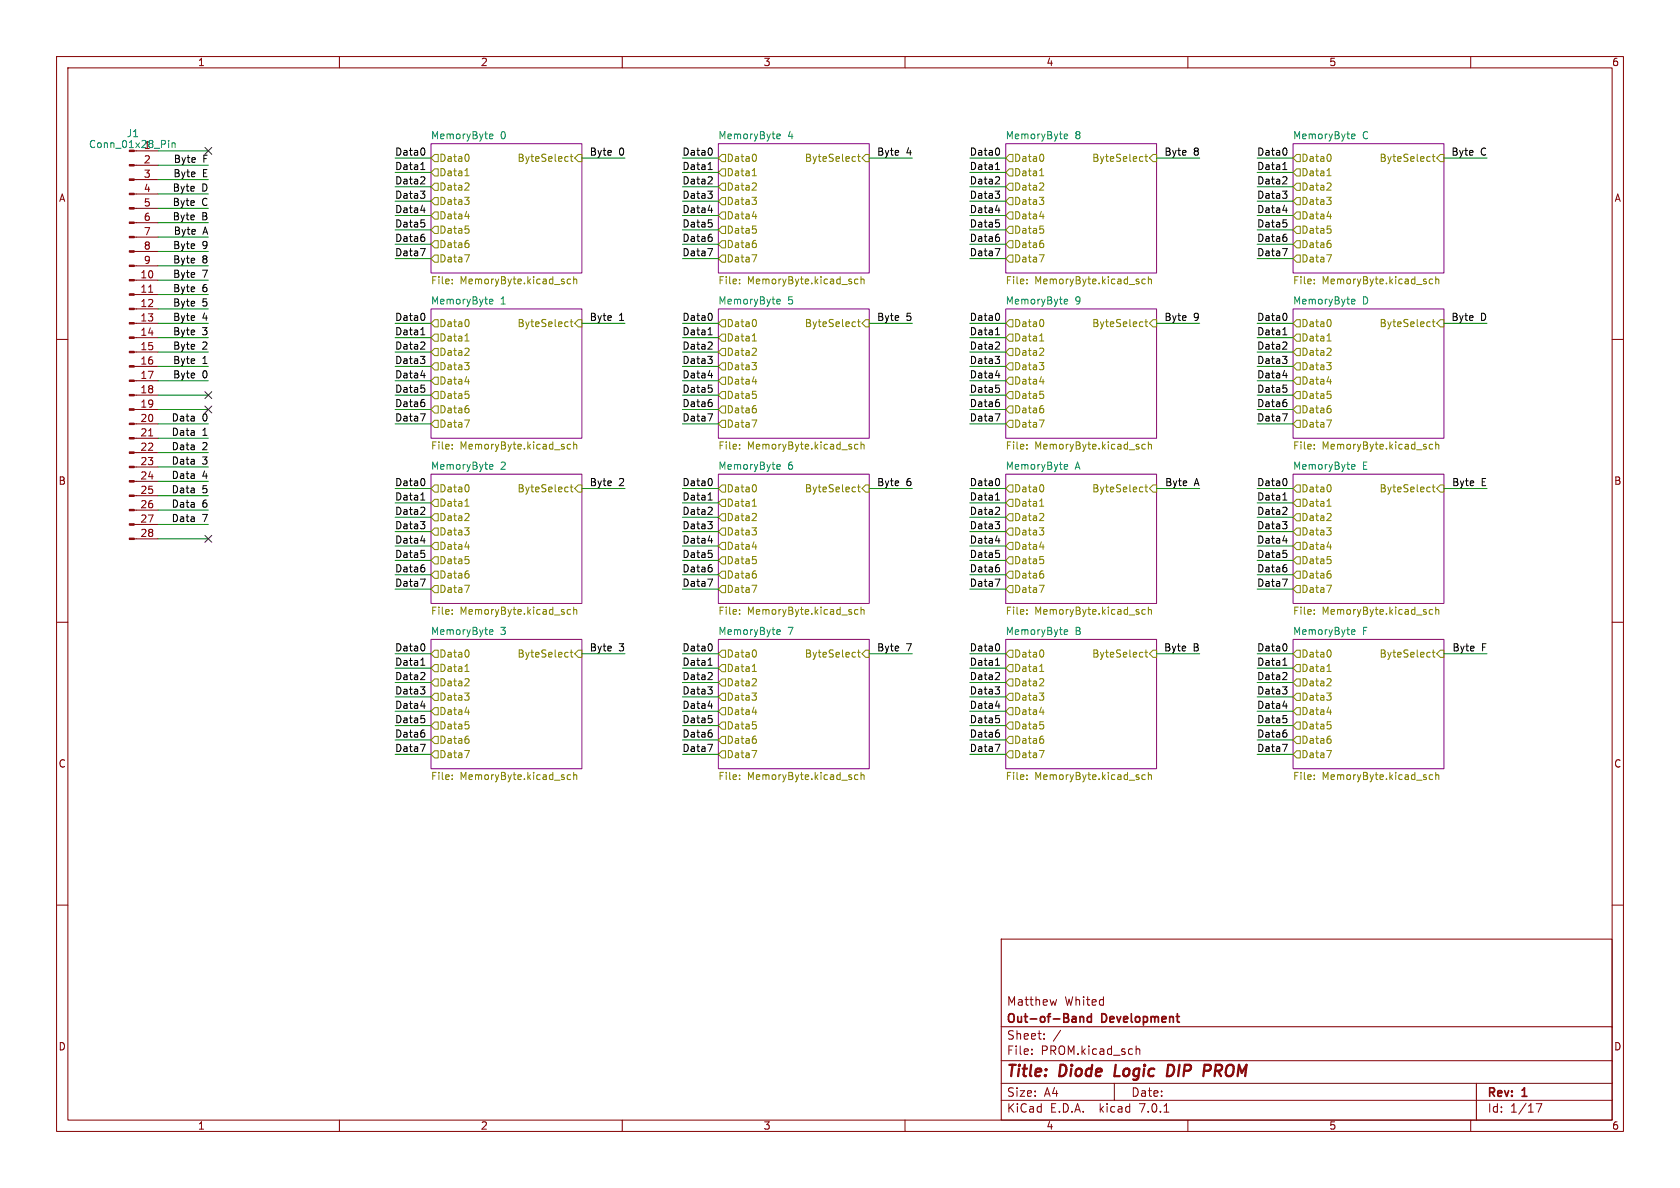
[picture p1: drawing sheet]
<svg xmlns="http://www.w3.org/2000/svg" width="297mm" height="210mm" viewBox="0 0 297 210" stroke-linecap="round" stroke-linejoin="round" font-family="sans-serif">
<g fill="none" stroke="#840000" stroke-width=".18">
<path d="M10 10h277v190h-277zM12 12h273v186h-273zM60 10v2M110 10v2M160 10v2M210 10v2M260 10v2M23.7 39.4h4.2M23.7 36.8h4.2M23.7 34.3h4.2M23.7 31.8h4.2M23.7 29.2h4.2"/>
<path d="M24.1 26.7h3.8M10 60h2M23.7 59.7h4.2M23.7 57.2h4.2M23.7 54.6h4.2M23.7 52.1h4.2M23.7 49.5h4.2M23.7 47h4.2M23.7 44.5h4.2M23.7 41.9h4.2M26.3 51.7h.7M285 60h2"/>
<path d="M23.7 77.5h4.2M23.7 74.9h4.2M23.7 72.4h4.2M23.7 69.9h4.2M23.7 67.3h4.2M23.7 64.8h4.2M23.7 62.2h4.2M26.3 77.1h.7M23.7 95.3h4.2M23.7 92.7h4.2M23.7 90.2h4.2M23.7 87.6h4.2"/>
<path d="M23.7 85.1h4.2M23.7 82.6h4.2M23.7 80h4.2M10 110h2M285 110h2M10 160h2M285 160h2M177 166h108v32h-108zM186.8 176.7l-.3 1M60 198v2M110 198v2M160 198v2"/>
<path d="M177 194.5h108M177 191.5h108M177 187.5h108M177 181.5h108M182.4 186.3v.1M182.4 185.5v.1M184.6 183.6v.1M184.6 182.8v.1M197 191.5v3M200.9 184.9v1.5M200.9 185.5l.2-.1 .3 .1 .1 .9M205.8 196.6h.8"/>
<path d="M210 198v2M260 198v2M261 191.5v6.5M271.6 195.1h1l-.7 1.5"/>
</g>
<path d="M207 188.2h-.5l-.2 2 .8-.1M213 188.2l.9 .1M213.9 189.1l-.3 .2h-.8" fill="none" stroke="#840000" stroke-width=".4"/>
<path d="M190.9 179.7v1M190.9 179.8l.2-.1 .4 .1 .1 .9M192.9 179.8l-.4-.1-.3 .3v.4l.2 .2h.5M192.9 179.2v1.5" fill="none" stroke="#840000" stroke-width=".3"/>
<g fill="#fff" stroke="#fff" stroke-width=".18">
<path d="M127 83.8h26.7v22.9h-26.7z"/>
<path d="M177.8 113h26.7v22.9h-26.7z"/>
<path d="M177.8 83.8h26.7v22.9h-26.7z"/>
<path d="M76.2 25.4h26.7v22.9h-26.7z"/>
<path d="M76.2 54.6h26.7v22.9h-26.7z"/>
<path d="M228.6 113h26.7v22.9h-26.7z"/>
<path d="M228.6 83.8h26.7v22.9h-26.7z"/>
<path d="M127 54.6h26.7v22.9h-26.7z"/>
<path d="M228.6 25.4h26.7v22.9h-26.7z"/>
<path d="M76.2 83.8h26.7v22.9h-26.7z"/>
<path d="M228.6 54.6h26.7v22.9h-26.7z"/>
<path d="M76.2 113h26.7v22.9h-26.7z"/>
<path d="M177.8 25.4h26.7v22.9h-26.7z"/>
<path d="M177.8 54.6h26.7v22.9h-26.7z"/>
<path d="M127 25.4h26.7v22.9h-26.7z"/>
<path d="M127 113h26.7v22.9h-26.7z"/>
</g>
<g fill="none" stroke="#840084" stroke-width=".18">
<path d="M76.2 25.4h26.7v22.9h-26.7zM127 25.4h26.7v22.9h-26.7zM177.8 25.4h26.7v22.9h-26.7zM228.6 25.4h26.7v22.9h-26.7zM76.2 54.6h26.7v22.9h-26.7zM127 54.6h26.7v22.9h-26.7zM177.8 54.6h26.7v22.9h-26.7zM228.6 54.6h26.7v22.9h-26.7zM76.2 83.8h26.7v22.9h-26.7zM127 83.8h26.7v22.9h-26.7zM177.8 83.8h26.7v22.9h-26.7zM228.6 83.8h26.7v22.9h-26.7z"/>
<path d="M76.2 113h26.7v22.9h-26.7zM127 113h26.7v22.9h-26.7zM177.8 113h26.7v22.9h-26.7zM228.6 113h26.7v22.9h-26.7z"/>
</g>
<g fill="none" stroke="#848400" stroke-width=".18">
<path d="M76.8 29.8h.7v1.3h-.7l-.6-.6zM76.8 27.3h.7v1.3h-.7l-.6-.7zM76.8 32.4h.7v1.3h-.7l-.6-.7zM76.8 37.5h.7v1.2h-.7l-.6-.6zM76.8 34.9h.7v1.3h-.7l-.6-.6zM82.1 33.6h.8M82.2 31.1h.7M82.2 38.3h.8M82.9 32.5v.4M100.3 27.7h.1M100.4 28.5h-.1M100.8 27.7h.5"/>
<path d="M101 27.3v1l.3 .2M102.2 27.3h.7v1.3h-.7l-.6-.7zM127.6 29.8h.7v1.3h-.7l-.6-.6zM127.6 27.3h.7v1.3h-.7l-.6-.7zM127.6 32.4h.7v1.3h-.7l-.6-.7zM127.6 37.5h.7v1.2h-.7l-.6-.6zM127.6 34.9h.7v1.3h-.7l-.6-.6zM132.9 33.6h.8M133 31.1h.7M133 38.3h.8M133.7 32.5v.4M151.1 27.7h.1"/>
<path d="M151.2 28.5h-.1M151.6 27.7h.5M151.8 27.3v1l.3 .2M153 27.3h.7v1.3h-.7l-.6-.7zM177.8 30.5l.6-.7h.7v1.3h-.7zM177.8 27.9l.6-.6h.7v1.3h-.7zM177.8 33l.6-.6h.7v1.3h-.7zM177.8 38.1l.6-.6h.7v1.2h-.7zM177.8 35.6l.6-.7h.7v1.3h-.7zM183.7 33.6h.8M183.8 31.1h.7M183.8 38.3h.8"/>
<path d="M184.5 32.5v.4M201.9 27.7h.1M202 28.5h-.1M202.4 27.7h.5M202.6 27.3v1l.3 .2M203.8 27.3h.7v1.3h-.7l-.6-.7zM229.2 29.8h.7v1.3h-.7l-.6-.6zM229.2 27.3h.7v1.3h-.7l-.6-.7zM229.2 32.4h.7v1.3h-.7l-.6-.7zM229.2 37.5h.7v1.2h-.7l-.6-.6zM229.2 34.9h.7v1.3h-.7l-.6-.6zM234.5 33.6h.8"/>
<path d="M234.6 31.1h.7M234.6 38.3h.8M235.3 32.5v.4M252.7 27.7h.1M252.8 28.5h-.1M253.2 27.7h.5M253.4 27.3v1l.3 .2M254.6 27.3h.7v1.3h-.7l-.6-.7zM76.8 42.5h.7v1.3h-.7l-.6-.6zM76.8 45.1h.7v1.3h-.7l-.6-.7zM76.8 40h.7v1.3h-.7l-.6-.7zM76.8 59.1h.7v1.2h-.7l-.6-.6z"/>
<path d="M76.8 56.5h.7v1.3h-.7l-.6-.6zM79.9 50.1v.1M79.9 49.4v.1M82.1 45h.9l-.6 1.3M100.3 56.9l.1 .1M100.4 57.7h-.1M100.8 56.9h.5M100.9 49.4l-.4-.1-.2 .3 .1 .5h.5M101 56.5v1.1l.3 .1M101.4 49.4l.2-.1 .3 .1 .1 .8M101.4 48.9v1.3M102.2 56.5h.7v1.3h-.7l-.6-.6z"/>
<path d="M127.6 59.1h.7v1.2h-.7l-.6-.6zM127.6 56.5h.7v1.3h-.7l-.6-.6zM127.6 42.5h.7v1.3h-.7l-.6-.6zM127.6 45.1h.7v1.3h-.7l-.6-.7zM127.6 40h.7v1.3h-.7l-.6-.7zM130.7 50.1v.1M130.7 49.4v.1M132.9 45h.9l-.6 1.3M151.1 56.9l.1 .1M151.2 57.7h-.1M151.6 56.9h.5M151.7 49.4l-.4-.1-.2 .3 .1 .5h.5"/>
<path d="M151.8 56.5v1.1l.3 .1M152.2 48.9v1.3M152.2 49.4l.2-.1 .3 .1 .1 .8M153 56.5h.7v1.3h-.7l-.6-.6zM177.8 45.7l.6-.6h.7v1.3h-.7zM177.8 40.6l.6-.6h.7v1.3h-.7zM177.8 59.7l.6-.6h.7v1.2h-.7zM177.8 57.2l.6-.7h.7v1.3h-.7zM178.4 42.5h.7v1.3h-.7l-.6-.6zM181.5 50.1v.1M181.5 49.4v.1M183.7 45h.9l-.6 1.3"/>
<path d="M201.9 56.9l.1 .1M202 57.7h-.1M202.4 56.9h.5M202.5 49.4l-.4-.1-.2 .3 .1 .5h.5M202.6 56.5v1.1l.3 .1M203 48.9v1.3M203 49.4l.2-.1 .3 .1 .1 .8M203.8 56.5h.7v1.3h-.7l-.6-.6zM229.2 42.5h.7v1.3h-.7l-.6-.6zM229.2 45.1h.7v1.3h-.7l-.6-.7zM229.2 40h.7v1.3h-.7l-.6-.7zM229.2 59.1h.7v1.2h-.7l-.6-.6z"/>
<path d="M229.2 56.5h.7v1.3h-.7l-.6-.6zM232.3 50.1v.1M232.3 49.4v.1M234.5 45h.9l-.6 1.3M252.7 56.9l.1 .1M252.8 57.7h-.1M253.2 56.9h.5M253.3 49.4l-.4-.1-.2 .3 .1 .5h.5M253.4 56.5v1.1l.3 .1M253.8 49.4l.2-.1 .3 .1 .1 .8M253.8 48.9v1.3M254.6 56.5h.7v1.3h-.7l-.6-.6z"/>
<path d="M76.8 61.6h.7v1.3h-.7l-.6-.7zM76.8 71.8h.7v1.2h-.7l-.6-.6zM76.8 66.7h.7v1.2h-.7l-.6-.6zM76.8 74.3h.7v1.3h-.7l-.6-.7zM76.8 69.2h.7v1.3h-.7l-.6-.6zM76.8 64.1h.7v1.3h-.7l-.6-.6zM79.9 79.3v.1M79.9 78.6v.1M82.1 62.8h.8M82.1 74.2h.9l-.6 1.3M82.2 60.3h.7M82.2 67.5h.8"/>
<path d="M82.9 61.7v.4M100.9 78.6l-.4-.1-.2 .3 .1 .5h.5M101.4 78.1v1.3M101.4 78.7l.2-.2 .3 .1 .1 .8M127.6 61.6h.7v1.3h-.7l-.6-.7zM127.6 71.8h.7v1.2h-.7l-.6-.6zM127.6 66.7h.7v1.2h-.7l-.6-.6zM127.6 74.3h.7v1.3h-.7l-.6-.7zM127.6 69.2h.7v1.3h-.7l-.6-.6zM127.6 64.1h.7v1.3h-.7l-.6-.6zM130.7 79.3v.1M130.7 78.6v.1"/>
<path d="M132.9 62.8h.8M132.9 74.2h.9l-.6 1.3M133 60.3h.7M133 67.5h.8M133.7 61.7v.4M151.7 78.6l-.4-.1-.2 .3 .1 .5h.5M152.2 78.1v1.3M152.2 78.7l.2-.2 .3 .1 .1 .8M177.8 62.2l.6-.6h.7v1.3h-.7zM177.8 67.3l.6-.6h.7v1.2h-.7zM177.8 69.9l.6-.7h.7v1.3h-.7zM177.8 64.8l.6-.7h.7v1.3h-.7z"/>
<path d="M178.4 71.8h.7v1.2h-.7l-.6-.6zM178.4 74.3h.7v1.3h-.7l-.6-.7zM181.5 79.3v.1M181.5 78.6v.1M183.7 62.8h.8M183.7 74.2h.9l-.6 1.3M183.8 60.3h.7M183.8 67.5h.8M184.5 61.7v.4M202.5 78.6l-.4-.1-.2 .3 .1 .5h.5M203 78.1v1.3M203 78.7l.2-.2 .3 .1 .1 .8"/>
<path d="M229.2 61.6h.7v1.3h-.7l-.6-.7zM229.2 71.8h.7v1.2h-.7l-.6-.6zM229.2 66.7h.7v1.2h-.7l-.6-.6zM229.2 74.3h.7v1.3h-.7l-.6-.7zM229.2 69.2h.7v1.3h-.7l-.6-.6zM229.2 64.1h.7v1.3h-.7l-.6-.6zM232.3 79.3v.1M232.3 78.6v.1M234.5 62.8h.8M234.5 74.2h.9l-.6 1.3M234.6 60.3h.7M234.6 67.5h.8"/>
<path d="M235.3 61.7v.4M253.3 78.6l-.4-.1-.2 .3 .1 .5h.5M253.8 78.7l.2-.2 .3 .1 .1 .8M253.8 78.1v1.3M76.8 88.3h.7v1.2h-.7l-.6-.6zM76.8 85.7h.7v1.3h-.7l-.6-.6zM76.8 90.8h.7v1.3h-.7l-.6-.7zM76.8 95.9h.7v1.3h-.7l-.6-.7zM76.8 98.4h.7v1.3h-.7l-.6-.6zM76.8 93.3h.7v1.3h-.7l-.6-.6zM82.1 92h.8M82.2 89.5h.7"/>
<path d="M82.2 96.7h.8M82.9 90.9v.4M100.3 86.1l.1 .1M100.4 86.9h-.1M100.8 86.1h.5M101 85.7v1.1l.3 .1M101.6 86.4l.6-.7h.7v1.3h-.7zM127.6 88.3h.7v1.2h-.7l-.6-.6zM127.6 85.7h.7v1.3h-.7l-.6-.6zM127.6 90.8h.7v1.3h-.7l-.6-.7zM127.6 95.9h.7v1.3h-.7l-.6-.7zM127.6 98.4h.7v1.3h-.7l-.6-.6z"/>
<path d="M127.6 93.3h.7v1.3h-.7l-.6-.6zM132.9 92h.8M133 89.5h.7M133 96.7h.8M133.7 90.9v.4M151.1 86.1l.1 .1M151.2 86.9h-.1M151.6 86.1h.5M151.8 85.7v1.1l.3 .1M153 85.7h.7v1.3h-.7l-.6-.6zM177.8 86.4l.6-.7h.7v1.3h-.7zM177.8 91.4l.6-.6h.7v1.3h-.7z"/>
<path d="M177.8 99.1l.6-.7h.7v1.3h-.7zM178.4 88.3h.7v1.2h-.7l-.6-.6zM178.4 95.9h.7v1.3h-.7l-.6-.7zM178.4 93.3h.7v1.3h-.7l-.6-.6zM183.7 92h.8M183.8 89.5h.7M183.8 96.7h.8M184.5 90.9v.4M201.9 86.1l.1 .1M202 86.9h-.1M202.4 86.1h.5M202.6 85.7v1.1l.3 .1"/>
<path d="M203.8 85.7h.7v1.3h-.7l-.6-.6zM229.2 88.3h.7v1.2h-.7l-.6-.6zM229.2 85.7h.7v1.3h-.7l-.6-.6zM229.2 90.8h.7v1.3h-.7l-.6-.7zM229.2 95.9h.7v1.3h-.7l-.6-.7zM229.2 98.4h.7v1.3h-.7l-.6-.6zM229.2 93.3h.7v1.3h-.7l-.6-.6zM234.5 92h.8M234.6 89.5h.7M234.6 96.7h.8M235.3 90.9v.4M252.7 86.1l.1 .1"/>
<path d="M252.8 86.9h-.1M253.2 86.1h.5M253.4 85.7v1.1l.3 .1M254.6 85.7h.7v1.3h-.7l-.6-.6zM76.8 101h.7v1.2h-.7l-.6-.6zM76.8 103.5h.7v1.3h-.7l-.6-.7zM76.8 117.5h.7v1.2h-.7l-.6-.6zM76.8 114.9h.7v1.3h-.7l-.6-.6zM79.9 108.5v.1M79.9 107.8v.1M82.1 103.5h.9l-.6 1.2M82.2 118.7h.7"/>
<path d="M100.3 115.3l.1 .1M100.4 116.1l-.1 .1M100.8 115.3h.5M100.9 107.8l-.4-.1-.2 .3 .1 .5h.5M101 114.9v1.1l.3 .2M101.4 107.9l.2-.2 .3 .1 .1 .8M101.4 107.3v1.3M101.6 115.6l.6-.7h.7v1.3h-.7zM127.6 101h.7v1.2h-.7l-.6-.6zM127.6 103.5h.7v1.3h-.7l-.6-.7zM127.6 117.5h.7v1.2h-.7l-.6-.6zM127.6 114.9h.7v1.3h-.7l-.6-.6z"/>
<path d="M130.7 108.5v.1M130.7 107.8v.1M132.9 103.5h.9l-.6 1.2M133 118.7h.7M151.1 115.3l.1 .1M151.2 116.1l-.1 .1M151.6 115.3h.5M151.7 107.8l-.4-.1-.2 .3 .1 .5h.5M151.8 114.9v1.1l.3 .2M152.2 107.9l.2-.2 .3 .1 .1 .8M152.2 107.3v1.3M153 114.9h.7v1.3h-.7l-.6-.6z"/>
<path d="M177.8 115.6l.6-.7h.7v1.3h-.7zM177.8 104.1l.6-.6h.7v1.3h-.7zM178.4 117.5h.7v1.2h-.7l-.6-.6zM178.4 101h.7v1.2h-.7l-.6-.6zM181.5 108.5v.1M181.5 107.8v.1M183.7 103.5h.9l-.6 1.2M183.8 118.7h.7M201.9 115.3l.1 .1M202 116.1l-.1 .1M202.4 115.3h.5M202.5 107.8l-.4-.1-.2 .3 .1 .5h.5"/>
<path d="M202.6 114.9v1.1l.3 .2M203 107.9l.2-.2 .3 .1 .1 .8M203 107.3v1.3M203.8 114.9h.7v1.3h-.7l-.6-.6zM229.2 117.5h.7v1.2h-.7l-.6-.6zM229.2 114.9h.7v1.3h-.7l-.6-.6zM229.2 101h.7v1.2h-.7l-.6-.6zM229.2 103.5h.7v1.3h-.7l-.6-.7zM232.3 108.5v.1M232.3 107.8v.1M234.5 103.5h.9l-.6 1.2M234.6 118.7h.7"/>
<path d="M252.7 115.3l.1 .1M252.8 116.1l-.1 .1M253.2 115.3h.5M253.3 107.8l-.4-.1-.2 .3 .1 .5h.5M253.4 114.9v1.1l.3 .2M253.8 107.9l.2-.2 .3 .1 .1 .8M253.8 107.3v1.3M254.6 114.9h.7v1.3h-.7l-.6-.6zM76.8 120h.7v1.3h-.7l-.6-.6zM76.8 130.2h.7v1.2h-.7l-.6-.6zM76.8 125.1h.7v1.3h-.7l-.6-.7zM76.8 132.7h.7v1.3h-.7l-.6-.6z"/>
<path d="M76.8 127.6h.7v1.3h-.7l-.6-.6zM76.8 122.6h.7v1.2h-.7l-.6-.6zM79.9 137.7v.1M79.9 137v.1M82.1 121.2h.8M82.1 132.7h.9l-.6 1.2M82.2 125.9h.8M82.9 120.1v.4M100.9 137h-.4l-.2 .2 .1 .5h.5M101.4 137.1l.2-.1h.3l.1 .8M101.4 136.5v1.3M127.6 120h.7v1.3h-.7l-.6-.6z"/>
<path d="M127.6 130.2h.7v1.2h-.7l-.6-.6zM127.6 125.1h.7v1.3h-.7l-.6-.7zM127.6 132.7h.7v1.3h-.7l-.6-.6zM127.6 127.6h.7v1.3h-.7l-.6-.6zM127.6 122.6h.7v1.2h-.7l-.6-.6zM130.7 137.7v.1M130.7 137v.1M132.9 121.2h.8M132.9 132.7h.9l-.6 1.2M133 125.9h.8M133.7 120.1v.4M151.7 137h-.4l-.2 .2 .1 .5h.5"/>
<path d="M152.2 136.5v1.3M152.2 137.1l.2-.1h.3l.1 .8M177.8 125.7l.6-.6h.7v1.3h-.7zM177.8 133.4l.6-.7h.7v1.3h-.7zM177.8 123.2l.6-.6h.7v1.2h-.7zM178.4 120h.7v1.3h-.7l-.6-.6zM178.4 130.2h.7v1.2h-.7l-.6-.6zM178.4 127.6h.7v1.3h-.7l-.6-.6zM181.5 137.7v.1M181.5 137v.1M183.7 121.2h.8M183.7 132.7h.9l-.6 1.2"/>
<path d="M183.8 125.9h.8M184.5 120.1v.4M202.5 137h-.4l-.2 .2 .1 .5h.5M203 137.1l.2-.1h.3l.1 .8M203 136.5v1.3M229.2 120h.7v1.3h-.7l-.6-.6zM229.2 130.2h.7v1.2h-.7l-.6-.6zM229.2 125.1h.7v1.3h-.7l-.6-.7zM229.2 132.7h.7v1.3h-.7l-.6-.6zM229.2 127.6h.7v1.3h-.7l-.6-.6zM229.2 122.6h.7v1.2h-.7l-.6-.6zM232.3 137.7v.1"/>
<path d="M232.3 137v.1M234.5 121.2h.8M234.5 132.7h.9l-.6 1.2M234.6 125.9h.8M235.3 120.1v.4M253.3 137h-.4l-.2 .2 .1 .5h.5M253.8 137.1l.2-.1h.3l.1 .8M253.8 136.5v1.3"/>
</g>
<g fill="none" stroke="#008484" stroke-width=".18">
<path d="M29.8 24.8v.1M29.8 25.2v.9M30.4 25.2v.9M30.4 25.4l.2-.2 .3 .1 .1 .8M86.6 24.5h.5M86.6 23.7h.4l.1 .3-.6 .1M137.4 23.7h.4l.1 .3-.6 .1M137.4 24.5h.5M188.2 23.7h.4l.1 .3-.6 .1M188.2 24.5h.5M239 24.5h.5M239 23.7h.4l.1 .3-.6 .1"/>
<path d="M86.6 53l.4-.1 .1 .3-.6 .1M86.6 53.7h.5M137.4 53l.4-.1 .1 .3-.6 .1M137.4 53.7h.5M188.2 53l.4-.1 .1 .3-.6 .1M188.2 53.7h.5M239 53.7h.5M239 53l.4-.1 .1 .3-.6 .1M86.6 82.9h.5M86.6 82.2l.4-.1 .1 .3-.6 .1M137.4 82.9h.5M137.4 82.2l.4-.1 .1 .3-.6 .1"/>
<path d="M188.2 82.9h.5M188.2 82.2l.4-.1 .1 .3-.6 .1M239 82.9h.5M239 82.2l.4-.1 .1 .3-.6 .1M86.6 112.1h.5M86.6 111.4l.4-.1 .1 .3-.6 .1M137.4 111.4l.4-.1 .1 .3-.6 .1M137.4 112.1h.5M188.2 112.1h.5M188.2 111.4l.4-.1 .1 .3-.6 .1M239 112.1h.5M239 111.4l.4-.1 .1 .3-.6 .1"/>
</g>
<g fill="#840000" stroke="#840000" stroke-width=".18">
<path d="M22.9 95.1h.8v.3h-.8z"/>
<path d="M22.9 92.6h.8v.2h-.8z"/>
<path d="M22.9 90h.8v.3h-.8z"/>
<path d="M22.9 87.5h.8v.3h-.8z"/>
<path d="M22.9 85h.8v.2h-.8z"/>
<path d="M22.9 82.4h.8v.3h-.8z"/>
<path d="M22.9 79.9h.8v.2h-.8z"/>
<path d="M22.9 77.3h.8v.3h-.8z"/>
<path d="M22.9 74.8h.8v.3h-.8z"/>
<path d="M22.9 72.3h.8v.2h-.8z"/>
<path d="M22.9 69.7h.8v.3h-.8z"/>
<path d="M22.9 67.2h.8v.2h-.8z"/>
<path d="M22.9 64.6h.8v.3h-.8z"/>
<path d="M22.9 62.1h.8v.3h-.8z"/>
<path d="M22.9 59.6h.8v.2h-.8z"/>
<path d="M22.9 57h.8v.3h-.8z"/>
<path d="M22.9 54.5h.8v.2h-.8z"/>
<path d="M22.9 51.9h.8v.3h-.8z"/>
<path d="M22.9 49.4h.8v.3h-.8z"/>
<path d="M22.9 46.9h.8v.2h-.8z"/>
<path d="M22.9 44.3h.8v.3h-.8z"/>
<path d="M22.9 41.8h.8v.2h-.8z"/>
<path d="M22.9 39.2h.8v.3h-.8z"/>
<path d="M22.9 36.7h.8v.3h-.8z"/>
<path d="M22.9 34.2h.8v.2h-.8z"/>
<path d="M22.9 31.6h.8v.3h-.8z"/>
<path d="M22.9 29.1h.8v.2h-.8z"/>
</g>
<g fill="none" stroke="#000" stroke-width=".18">
<path d="M74.3 32.5h.8M74.4 37.2h.8M74.4 30h.7M75.1 31.4v.4M125.1 32.5h.8M125.2 37.2h.8M125.2 30h.7M125.9 31.4v.4M175.9 32.5h.8M176 37.2h.8M176 30h.7M176.7 31.4v.4"/>
<path d="M226.7 32.5h.8M226.8 37.2h.8M226.8 30h.7M227.5 31.4v.4M74.3 43.9h.9l-.6 1.3M74.4 59.2h.7M125.1 43.9h.9l-.6 1.3M125.2 59.2h.7M175.9 43.9h.9l-.6 1.3M176 59.2h.7M226.7 43.9h.9l-.6 1.3M226.8 59.2h.7"/>
<path d="M74.3 73.2h.9l-.6 1.2M74.3 61.7h.8M74.4 66.4h.8M75.1 60.6v.4M125.1 73.2h.9l-.6 1.2M125.1 61.7h.8M125.2 66.4h.8M125.9 60.6v.4M175.9 73.2h.9l-.6 1.2M175.9 61.7h.8M176 66.4h.8M176.7 60.6v.4"/>
<path d="M226.7 73.2h.9l-.6 1.2M226.7 61.7h.8M226.8 66.4h.8M227.5 60.6v.4M74.3 90.9h.8M74.4 95.6h.8M74.4 88.4h.7M75.1 89.8v.4M125.1 90.9h.8M125.2 95.6h.8M125.2 88.4h.7M125.9 89.8v.4"/>
<path d="M175.9 90.9h.8M176 95.6h.8M176 88.4h.7M176.7 89.8v.4M226.7 90.9h.8M226.8 95.6h.8M226.8 88.4h.7M227.5 89.8v.4M74.3 102.4h.9l-.6 1.2M74.4 117.6h.7M75.1 119v.4M125.1 102.4h.9l-.6 1.2"/>
<path d="M125.2 117.6h.7M125.9 119v.4M175.9 102.4h.9l-.6 1.2M176 117.6h.7M176.7 119v.4M226.7 102.4h.9l-.6 1.2M226.8 117.6h.7M227.5 119v.4M74.3 131.6h.9l-.6 1.2M74.3 120.1h.8M74.4 124.8h.8M125.1 131.6h.9l-.6 1.2"/>
<path d="M125.1 120.1h.8M125.2 124.8h.8M175.9 131.6h.9l-.6 1.2M175.9 120.1h.8M176 124.8h.8M226.7 131.6h.9l-.6 1.2M226.7 120.1h.8M226.8 124.8h.8"/>
</g>
<g fill="none" stroke="#008400" stroke-width=".18">
<path d="M27.9 31.8h8.9M27.9 26.7h8.9M27.9 29.2h8.9M27.9 34.3h8.9M27.9 36.8h8.9M27.9 39.4h8.9M69.8 27.9h6.4M69.8 35.6h6.4M69.8 38.1h6.4M69.8 30.5h6.4M69.8 33h6.4M102.9 27.9h7.6"/>
<path d="M120.6 27.9h6.4M120.6 35.6h6.4M120.6 38.1h6.4M120.6 30.5h6.4M120.6 33h6.4M153.7 27.9h7.6M171.4 27.9h6.4M171.4 35.6h6.4M171.4 38.1h6.4M171.4 30.5h6.4M171.4 33h6.4M204.5 27.9h7.6"/>
<path d="M222.2 27.9h6.4M222.2 35.6h6.4M222.2 38.1h6.4M222.2 30.5h6.4M222.2 33h6.4M255.3 27.9h7.6M27.9 47h8.9M27.9 49.5h8.9M27.9 52.1h8.9M27.9 54.6h8.9M27.9 57.2h8.9M27.9 41.9h8.9"/>
<path d="M27.9 44.5h8.9M27.9 59.7h8.9M69.8 40.6h6.4M69.8 45.7h6.4M69.8 43.2h6.4M69.8 57.2h6.4M69.8 59.7h6.4M102.9 57.2h7.6M120.6 40.6h6.4M120.6 45.7h6.4M120.6 43.2h6.4M120.6 57.2h6.4"/>
<path d="M120.6 59.7h6.4M153.7 57.2h7.6M171.4 40.6h6.4M171.4 45.7h6.4M171.4 43.2h6.4M171.4 57.2h6.4M171.4 59.7h6.4M204.5 57.2h7.6M222.2 40.6h6.4M222.2 45.7h6.4M222.2 43.2h6.4M222.2 57.2h6.4"/>
<path d="M222.2 59.7h6.4M255.3 57.2h7.6M27.9 64.8h8.9M27.9 74.9h8.9M27.9 69.9h8.9M27.9 67.3h8.9M27.9 62.2h8.9M27.9 72.4h8.9M27.9 77.5h8.9M69.8 64.8h6.4M69.8 74.9h6.4M69.8 69.9h6.4"/>
<path d="M69.8 67.3h6.4M69.8 62.2h6.4M69.8 72.4h6.4M120.6 64.8h6.4M120.6 74.9h6.4M120.6 69.9h6.4M120.6 67.3h6.4M120.6 62.2h6.4M120.6 72.4h6.4M171.4 64.8h6.4M171.4 74.9h6.4M171.4 69.9h6.4"/>
<path d="M171.4 67.3h6.4M171.4 62.2h6.4M171.4 72.4h6.4M222.2 64.8h6.4M222.2 74.9h6.4M222.2 69.9h6.4M222.2 67.3h6.4M222.2 62.2h6.4M222.2 72.4h6.4M27.9 90.2h8.9M27.9 87.6h8.9M27.9 92.7h8.9"/>
<path d="M27.9 95.3h8.9M27.9 82.6h8.9M27.9 80h8.9M27.9 85.1h8.9M69.8 91.4h6.4M69.8 86.4h6.4M69.8 88.9h6.4M69.8 99.1h6.4M69.8 96.5h6.4M69.8 94h6.4M102.9 86.4h7.6M120.6 91.4h6.4"/>
<path d="M120.6 86.4h6.4M120.6 88.9h6.4M120.6 99.1h6.4M120.6 96.5h6.4M120.6 94h6.4M153.7 86.4h7.6M171.4 91.4h6.4M171.4 86.4h6.4M171.4 88.9h6.4M171.4 99.1h6.4M171.4 96.5h6.4M171.4 94h6.4"/>
<path d="M204.5 86.4h7.6M222.2 91.4h6.4M222.2 86.4h6.4M222.2 88.9h6.4M222.2 99.1h6.4M222.2 96.5h6.4M222.2 94h6.4M255.3 86.4h7.6M69.8 101.6h6.4M69.8 104.1h6.4M69.8 115.6h6.4M69.8 118.1h6.4"/>
<path d="M102.9 115.6h7.6M120.6 101.6h6.4M120.6 104.1h6.4M120.6 115.6h6.4M120.6 118.1h6.4M153.7 115.6h7.6M171.4 101.6h6.4M171.4 104.1h6.4M171.4 115.6h6.4M171.4 118.1h6.4M204.5 115.6h7.6M222.2 101.6h6.4"/>
<path d="M222.2 104.1h6.4M222.2 115.6h6.4M222.2 118.1h6.4M255.3 115.6h7.6M69.8 123.2h6.4M69.8 128.3h6.4M69.8 125.7h6.4M69.8 120.7h6.4M69.8 133.4h6.4M69.8 130.8h6.4M120.6 123.2h6.4M120.6 128.3h6.4"/>
<path d="M120.6 125.7h6.4M120.6 120.7h6.4M120.6 133.4h6.4M120.6 130.8h6.4M171.4 123.2h6.4M171.4 128.3h6.4M171.4 125.7h6.4M171.4 120.7h6.4M171.4 133.4h6.4M171.4 130.8h6.4M222.2 123.2h6.4M222.2 128.3h6.4"/>
<path d="M222.2 125.7h6.4M222.2 120.7h6.4M222.2 133.4h6.4M222.2 130.8h6.4"/>
</g>
<path d="M36.2 26.1l1.2 1.2M37.4 26.1l-1.2 1.2M36.2 69.2l1.2 1.3M36.2 71.8l1.2 1.2M37.4 69.2l-1.2 1.3M37.4 71.8l-1.2 1.2M36.2 94.6l1.2 1.3M37.4 94.6l-1.2 1.3" fill="none" stroke="#000084" stroke-width=".18"/>
<g font-size="2.8" fill="#840000">
<text x="178" y="190.8">Title:</text>
<text x="187.4" y="190.8">Diode</text>
<text x="197.7" y="190.8">Logic</text>
<text x="207.6" y="190.8">DIP</text>
<text x="214.7" y="190.8">PROM</text>
</g>
<g font-size="2.1" fill="#840000">
<text x="178" y="177.9">Matthew</text>
<text x="188.2" y="177.9">Whited</text>
<text x="178" y="183.9">Sheet:</text>
<text x="178" y="181.1">Out-of-Band</text>
<text x="186.2" y="183.9">/</text>
<text x="194.9" y="181.1">Development</text>
<text x="178" y="186.6">File:</text>
<text x="184" y="186.6">PROM.kicad_sch</text>
<text x="178" y="196.8">KiCad</text>
<text x="178" y="194">Size:</text>
<text x="184.6" y="194">A4</text>
<text x="185.7" y="196.8">E.D.A.</text>
<text x="194.4" y="196.8">kicad</text>
<text x="200" y="194">Date:</text>
<text x="201.5" y="196.8">7.0.1</text>
<text x="263" y="194.2">Rev:</text>
<text x="263" y="196.8">Id:</text>
<text x="267" y="196.8">1/17</text>
<text x="269.2" y="194.2">1</text>
</g>
<g font-size="1.8" fill="#840000">
<text x="35" y="11.8">1</text>
<text x="85" y="11.8">2</text>
<text x="135" y="11.8">3</text>
<text x="185" y="11.8">4</text>
<text x="235" y="11.8">5</text>
<text x="285" y="11.8">6</text>
<text x="25.4" y="29">2</text>
<text x="10.4" y="35.8">A</text>
<text x="25.4" y="31.5">3</text>
<text x="25.4" y="34">4</text>
<text x="285.4" y="35.8">A</text>
<text x="25.4" y="36.6">5</text>
<text x="25.4" y="39.1">6</text>
<text x="25.4" y="41.7">7</text>
<text x="25.4" y="44.2">8</text>
<text x="25.4" y="46.7">9</text>
<text x="24.8" y="49.3">10</text>
<text x="24.8" y="51.8">11</text>
<text x="24.8" y="54.4">12</text>
<text x="24.8" y="56.9">13</text>
<text x="24.8" y="59.4">14</text>
<text x="24.8" y="62">15</text>
<text x="24.8" y="64.5">16</text>
<text x="24.8" y="67.1">17</text>
<text x="24.8" y="69.6">18</text>
<text x="24.8" y="72.1">19</text>
<text x="24.8" y="74.7">20</text>
<text x="24.8" y="77.2">21</text>
<text x="24.8" y="79.8">22</text>
<text x="24.8" y="82.3">23</text>
<text x="10.3" y="85.8">B</text>
<text x="24.8" y="84.8">24</text>
<text x="24.8" y="87.4">25</text>
<text x="24.8" y="89.9">26</text>
<text x="285.3" y="85.8">B</text>
<text x="24.8" y="92.5">27</text>
<text x="24.8" y="95">28</text>
<text x="10.3" y="135.8">C</text>
<text x="285.3" y="135.8">C</text>
<text x="10.3" y="185.8">D</text>
<text x="285.3" y="185.8">D</text>
<text x="35" y="199.8">1</text>
<text x="85" y="199.8">2</text>
<text x="135" y="199.8">3</text>
<text x="185" y="199.8">4</text>
<text x="235" y="199.8">5</text>
<text x="285" y="199.8">6</text>
</g>
<g font-size="1.8" fill="#008484">
<text x="15.7" y="26.3">Conn_01x28_Pin</text>
<text x="22.3" y="24.4">J1</text>
<text x="25.4" y="26.4">1</text>
<text x="76.2" y="24.7">MemoryByte</text>
<text x="88.5" y="24.7">0</text>
<text x="127" y="24.7">MemoryByte</text>
<text x="139.3" y="24.7">4</text>
<text x="177.8" y="24.7">MemoryByte</text>
<text x="190.1" y="24.7">8</text>
<text x="228.6" y="24.7">MemoryByte</text>
<text x="240.9" y="24.7">C</text>
<text x="76.2" y="53.9">MemoryByte</text>
<text x="88.5" y="53.9">1</text>
<text x="127" y="53.9">MemoryByte</text>
<text x="139.3" y="53.9">5</text>
<text x="177.8" y="53.9">MemoryByte</text>
<text x="190.1" y="53.9">9</text>
<text x="228.6" y="53.9">MemoryByte</text>
<text x="240.9" y="53.9">D</text>
<text x="76.2" y="83.1">MemoryByte</text>
<text x="88.5" y="83.1">2</text>
<text x="127" y="83.1">MemoryByte</text>
<text x="139.3" y="83.1">6</text>
<text x="177.8" y="83.1">MemoryByte</text>
<text x="190.1" y="83.1">A</text>
<text x="228.6" y="83.1">MemoryByte</text>
<text x="240.9" y="83.1">E</text>
<text x="76.2" y="112.3">MemoryByte</text>
<text x="88.5" y="112.3">3</text>
<text x="127" y="112.3">MemoryByte</text>
<text x="139.3" y="112.3">7</text>
<text x="177.8" y="112.3">MemoryByte</text>
<text x="190.1" y="112.3">B</text>
<text x="228.6" y="112.3">MemoryByte</text>
<text x="240.9" y="112.3">F</text>
</g>
<g font-size="1.8">
<text x="30.6" y="28.9">Byte</text>
<text x="35.7" y="28.9">F</text>
<text x="69.8" y="27.6">Data0</text>
<text x="104.1" y="27.6">Byte</text>
<text x="109.3" y="27.6">0</text>
<text x="120.6" y="27.6">Data0</text>
<text x="154.9" y="27.6">Byte</text>
<text x="160.1" y="27.6">4</text>
<text x="171.4" y="27.6">Data0</text>
<text x="205.7" y="27.6">Byte</text>
<text x="210.9" y="27.6">8</text>
<text x="222.2" y="27.6">Data0</text>
<text x="256.5" y="27.6">Byte</text>
<text x="261.6" y="27.6">C</text>
<text x="30.4" y="33.9">Byte</text>
<text x="30.5" y="31.4">Byte</text>
<text x="35.6" y="33.9">D</text>
<text x="35.7" y="31.4">E</text>
<text x="69.8" y="32.7">Data2</text>
<text x="69.8" y="30.1">Data1</text>
<text x="69.8" y="35.2">Data3</text>
<text x="120.6" y="32.7">Data2</text>
<text x="120.6" y="30.1">Data1</text>
<text x="120.6" y="35.2">Data3</text>
<text x="171.4" y="30.1">Data1</text>
<text x="171.4" y="32.7">Data2</text>
<text x="171.4" y="35.2">Data3</text>
<text x="222.2" y="32.7">Data2</text>
<text x="222.2" y="35.2">Data3</text>
<text x="222.2" y="30.1">Data1</text>
<text x="30.4" y="36.5">Byte</text>
<text x="30.4" y="39">Byte</text>
<text x="30.6" y="41.6">Byte</text>
<text x="35.6" y="36.5">C</text>
<text x="35.6" y="39">B</text>
<text x="35.7" y="41.6">A</text>
<text x="69.8" y="40.3">Data5</text>
<text x="69.8" y="37.8">Data4</text>
<text x="120.6" y="40.3">Data5</text>
<text x="120.6" y="37.8">Data4</text>
<text x="171.4" y="40.3">Data5</text>
<text x="171.4" y="37.8">Data4</text>
<text x="222.2" y="37.8">Data4</text>
<text x="222.2" y="40.3">Data5</text>
<text x="30.5" y="44.1">Byte</text>
<text x="30.5" y="46.6">Byte</text>
<text x="35.6" y="44.1">9</text>
<text x="35.6" y="46.6">8</text>
<text x="69.8" y="42.8">Data6</text>
<text x="69.8" y="45.4">Data7</text>
<text x="120.6" y="45.4">Data7</text>
<text x="120.6" y="42.8">Data6</text>
<text x="171.4" y="45.4">Data7</text>
<text x="171.4" y="42.8">Data6</text>
<text x="222.2" y="45.4">Data7</text>
<text x="222.2" y="42.8">Data6</text>
<text x="30.5" y="49.2">Byte</text>
<text x="30.5" y="51.7">Byte</text>
<text x="35.6" y="49.2">7</text>
<text x="35.6" y="51.7">6</text>
<text x="30.5" y="54.3">Byte</text>
<text x="30.5" y="56.8">Byte</text>
<text x="30.5" y="59.3">Byte</text>
<text x="35.6" y="54.3">5</text>
<text x="35.6" y="56.8">4</text>
<text x="35.6" y="59.3">3</text>
<text x="69.8" y="59.3">Data1</text>
<text x="69.8" y="56.8">Data0</text>
<text x="104.1" y="56.8">Byte</text>
<text x="109.3" y="56.8">1</text>
<text x="120.6" y="56.8">Data0</text>
<text x="120.6" y="59.3">Data1</text>
<text x="154.9" y="56.8">Byte</text>
<text x="160.1" y="56.8">5</text>
<text x="171.4" y="56.8">Data0</text>
<text x="171.4" y="59.3">Data1</text>
<text x="205.7" y="56.8">Byte</text>
<text x="210.9" y="56.8">9</text>
<text x="222.2" y="56.8">Data0</text>
<text x="222.2" y="59.3">Data1</text>
<text x="256.5" y="56.8">Byte</text>
<text x="261.6" y="56.8">D</text>
<text x="30.5" y="61.9">Byte</text>
<text x="30.5" y="64.4">Byte</text>
<text x="35.6" y="61.9">2</text>
<text x="35.6" y="64.4">1</text>
<text x="69.8" y="61.9">Data2</text>
<text x="69.8" y="64.4">Data3</text>
<text x="120.6" y="61.9">Data2</text>
<text x="120.6" y="64.4">Data3</text>
<text x="171.4" y="61.9">Data2</text>
<text x="171.4" y="64.4">Data3</text>
<text x="222.2" y="64.4">Data3</text>
<text x="222.2" y="61.9">Data2</text>
<text x="30.5" y="67">Byte</text>
<text x="35.6" y="67">0</text>
<text x="69.8" y="69.5">Data5</text>
<text x="69.8" y="67">Data4</text>
<text x="120.6" y="67">Data4</text>
<text x="120.6" y="69.5">Data5</text>
<text x="171.4" y="69.5">Data5</text>
<text x="171.4" y="67">Data4</text>
<text x="222.2" y="69.5">Data5</text>
<text x="222.2" y="67">Data4</text>
<text x="30.2" y="77.1">Data</text>
<text x="30.2" y="74.6">Data</text>
<text x="35.6" y="77.1">1</text>
<text x="35.6" y="74.6">0</text>
<text x="69.8" y="72">Data6</text>
<text x="69.8" y="74.6">Data7</text>
<text x="120.6" y="72">Data6</text>
<text x="120.6" y="74.6">Data7</text>
<text x="171.4" y="74.6">Data7</text>
<text x="171.4" y="72">Data6</text>
<text x="222.2" y="72">Data6</text>
<text x="222.2" y="74.6">Data7</text>
<text x="30.2" y="82.2">Data</text>
<text x="30.2" y="79.7">Data</text>
<text x="35.6" y="82.2">3</text>
<text x="35.6" y="79.7">2</text>
<text x="30.2" y="89.8">Data</text>
<text x="30.2" y="87.3">Data</text>
<text x="30.2" y="84.7">Data</text>
<text x="35.6" y="89.8">6</text>
<text x="35.6" y="87.3">5</text>
<text x="35.6" y="84.7">4</text>
<text x="69.8" y="88.6">Data1</text>
<text x="69.8" y="86">Data0</text>
<text x="104.1" y="86">Byte</text>
<text x="109.3" y="86">2</text>
<text x="120.6" y="88.6">Data1</text>
<text x="120.6" y="86">Data0</text>
<text x="154.9" y="86">Byte</text>
<text x="160.1" y="86">6</text>
<text x="171.4" y="86">Data0</text>
<text x="171.4" y="88.6">Data1</text>
<text x="205.9" y="86">Byte</text>
<text x="211" y="86">A</text>
<text x="222.2" y="88.6">Data1</text>
<text x="222.2" y="86">Data0</text>
<text x="256.6" y="86">Byte</text>
<text x="261.7" y="86">E</text>
<text x="30.2" y="92.4">Data</text>
<text x="35.6" y="92.4">7</text>
<text x="69.8" y="91.1">Data2</text>
<text x="69.8" y="93.6">Data3</text>
<text x="120.6" y="93.6">Data3</text>
<text x="120.6" y="91.1">Data2</text>
<text x="171.4" y="91.1">Data2</text>
<text x="171.4" y="93.6">Data3</text>
<text x="222.2" y="93.6">Data3</text>
<text x="222.2" y="91.1">Data2</text>
<text x="69.8" y="98.7">Data5</text>
<text x="69.8" y="101.3">Data6</text>
<text x="69.8" y="96.2">Data4</text>
<text x="120.6" y="98.7">Data5</text>
<text x="120.6" y="101.3">Data6</text>
<text x="120.6" y="96.2">Data4</text>
<text x="171.4" y="98.7">Data5</text>
<text x="171.4" y="101.3">Data6</text>
<text x="171.4" y="96.2">Data4</text>
<text x="222.2" y="101.3">Data6</text>
<text x="222.2" y="96.2">Data4</text>
<text x="222.2" y="98.7">Data5</text>
<text x="69.8" y="103.8">Data7</text>
<text x="120.6" y="103.8">Data7</text>
<text x="171.4" y="103.8">Data7</text>
<text x="222.2" y="103.8">Data7</text>
<text x="69.8" y="115.2">Data0</text>
<text x="69.8" y="117.8">Data1</text>
<text x="104.1" y="115.2">Byte</text>
<text x="109.3" y="115.2">3</text>
<text x="120.6" y="115.2">Data0</text>
<text x="120.6" y="117.8">Data1</text>
<text x="154.9" y="115.2">Byte</text>
<text x="160.1" y="115.2">7</text>
<text x="171.4" y="117.8">Data1</text>
<text x="171.4" y="115.2">Data0</text>
<text x="205.7" y="115.2">Byte</text>
<text x="210.8" y="115.2">B</text>
<text x="222.2" y="117.8">Data1</text>
<text x="222.2" y="115.2">Data0</text>
<text x="256.7" y="115.2">Byte</text>
<text x="261.8" y="115.2">F</text>
<text x="69.8" y="125.4">Data4</text>
<text x="69.8" y="122.8">Data3</text>
<text x="69.8" y="120.3">Data2</text>
<text x="120.6" y="125.4">Data4</text>
<text x="120.6" y="122.8">Data3</text>
<text x="120.6" y="120.3">Data2</text>
<text x="171.4" y="120.3">Data2</text>
<text x="171.4" y="122.8">Data3</text>
<text x="171.4" y="125.4">Data4</text>
<text x="222.2" y="120.3">Data2</text>
<text x="222.2" y="125.4">Data4</text>
<text x="222.2" y="122.8">Data3</text>
<text x="69.8" y="130.5">Data6</text>
<text x="69.8" y="127.9">Data5</text>
<text x="120.6" y="130.5">Data6</text>
<text x="120.6" y="127.9">Data5</text>
<text x="171.4" y="130.5">Data6</text>
<text x="171.4" y="127.9">Data5</text>
<text x="222.2" y="130.5">Data6</text>
<text x="222.2" y="127.9">Data5</text>
<text x="69.8" y="133">Data7</text>
<text x="120.6" y="133">Data7</text>
<text x="171.4" y="133">Data7</text>
<text x="222.2" y="133">Data7</text>
</g>
<g font-size="1.8" fill="#848400">
<text x="77.7" y="28.8">Data0</text>
<text x="91.4" y="28.8">ByteSelect</text>
<text x="128.5" y="28.8">Data0</text>
<text x="142.2" y="28.8">ByteSelect</text>
<text x="179.3" y="28.8">Data0</text>
<text x="193" y="28.8">ByteSelect</text>
<text x="230.1" y="28.8">Data0</text>
<text x="243.8" y="28.8">ByteSelect</text>
<text x="77.7" y="31.3">Data1</text>
<text x="77.7" y="33.8">Data2</text>
<text x="128.5" y="31.3">Data1</text>
<text x="128.5" y="33.8">Data2</text>
<text x="179.3" y="31.3">Data1</text>
<text x="179.3" y="33.8">Data2</text>
<text x="230.1" y="31.3">Data1</text>
<text x="230.1" y="33.8">Data2</text>
<text x="77.7" y="38.9">Data4</text>
<text x="77.7" y="41.5">Data5</text>
<text x="77.7" y="36.4">Data3</text>
<text x="128.5" y="38.9">Data4</text>
<text x="128.5" y="41.5">Data5</text>
<text x="128.5" y="36.4">Data3</text>
<text x="179.3" y="38.9">Data4</text>
<text x="179.3" y="41.5">Data5</text>
<text x="179.3" y="36.4">Data3</text>
<text x="230.1" y="38.9">Data4</text>
<text x="230.1" y="41.5">Data5</text>
<text x="230.1" y="36.4">Data3</text>
<text x="77.7" y="44">Data6</text>
<text x="77.7" y="46.5">Data7</text>
<text x="128.5" y="44">Data6</text>
<text x="128.5" y="46.5">Data7</text>
<text x="179.3" y="44">Data6</text>
<text x="179.3" y="46.5">Data7</text>
<text x="230.1" y="44">Data6</text>
<text x="230.1" y="46.5">Data7</text>
<text x="76.2" y="50.5">File:</text>
<text x="81.3" y="50.5">MemoryByte.kicad_sch</text>
<text x="127" y="50.5">File:</text>
<text x="132.1" y="50.5">MemoryByte.kicad_sch</text>
<text x="177.8" y="50.5">File:</text>
<text x="182.9" y="50.5">MemoryByte.kicad_sch</text>
<text x="228.6" y="50.5">File:</text>
<text x="233.7" y="50.5">MemoryByte.kicad_sch</text>
<text x="77.7" y="58">Data0</text>
<text x="91.4" y="58">ByteSelect</text>
<text x="128.5" y="58">Data0</text>
<text x="142.2" y="58">ByteSelect</text>
<text x="179.3" y="58">Data0</text>
<text x="193" y="58">ByteSelect</text>
<text x="230.1" y="58">Data0</text>
<text x="243.8" y="58">ByteSelect</text>
<text x="77.7" y="60.5">Data1</text>
<text x="77.7" y="63.1">Data2</text>
<text x="77.7" y="65.6">Data3</text>
<text x="128.5" y="60.5">Data1</text>
<text x="128.5" y="63.1">Data2</text>
<text x="128.5" y="65.6">Data3</text>
<text x="179.3" y="60.5">Data1</text>
<text x="179.3" y="63.1">Data2</text>
<text x="179.3" y="65.6">Data3</text>
<text x="230.1" y="60.5">Data1</text>
<text x="230.1" y="63.1">Data2</text>
<text x="230.1" y="65.6">Data3</text>
<text x="77.7" y="68.1">Data4</text>
<text x="77.7" y="70.7">Data5</text>
<text x="128.5" y="68.1">Data4</text>
<text x="128.5" y="70.7">Data5</text>
<text x="179.3" y="68.1">Data4</text>
<text x="179.3" y="70.7">Data5</text>
<text x="230.1" y="68.1">Data4</text>
<text x="230.1" y="70.7">Data5</text>
<text x="77.7" y="73.2">Data6</text>
<text x="77.7" y="75.8">Data7</text>
<text x="128.5" y="73.2">Data6</text>
<text x="128.5" y="75.8">Data7</text>
<text x="179.3" y="73.2">Data6</text>
<text x="179.3" y="75.8">Data7</text>
<text x="230.1" y="73.2">Data6</text>
<text x="230.1" y="75.8">Data7</text>
<text x="76.2" y="79.7">File:</text>
<text x="81.3" y="79.7">MemoryByte.kicad_sch</text>
<text x="127" y="79.7">File:</text>
<text x="132.1" y="79.7">MemoryByte.kicad_sch</text>
<text x="177.8" y="79.7">File:</text>
<text x="182.9" y="79.7">MemoryByte.kicad_sch</text>
<text x="228.6" y="79.7">File:</text>
<text x="233.7" y="79.7">MemoryByte.kicad_sch</text>
<text x="77.7" y="89.7">Data1</text>
<text x="77.7" y="87.2">Data0</text>
<text x="91.4" y="87.2">ByteSelect</text>
<text x="128.5" y="89.7">Data1</text>
<text x="128.5" y="87.2">Data0</text>
<text x="142.2" y="87.2">ByteSelect</text>
<text x="179.3" y="89.7">Data1</text>
<text x="179.3" y="87.2">Data0</text>
<text x="193" y="87.2">ByteSelect</text>
<text x="230.1" y="89.7">Data1</text>
<text x="230.1" y="87.2">Data0</text>
<text x="243.8" y="87.2">ByteSelect</text>
<text x="77.7" y="92.3">Data2</text>
<text x="77.7" y="94.8">Data3</text>
<text x="128.5" y="92.3">Data2</text>
<text x="128.5" y="94.8">Data3</text>
<text x="179.3" y="92.3">Data2</text>
<text x="179.3" y="94.8">Data3</text>
<text x="230.1" y="92.3">Data2</text>
<text x="230.1" y="94.8">Data3</text>
<text x="77.7" y="97.3">Data4</text>
<text x="77.7" y="99.9">Data5</text>
<text x="128.5" y="97.3">Data4</text>
<text x="128.5" y="99.9">Data5</text>
<text x="179.3" y="97.3">Data4</text>
<text x="179.3" y="99.9">Data5</text>
<text x="230.1" y="97.3">Data4</text>
<text x="230.1" y="99.9">Data5</text>
<text x="77.7" y="102.4">Data6</text>
<text x="77.7" y="105">Data7</text>
<text x="128.5" y="102.4">Data6</text>
<text x="128.5" y="105">Data7</text>
<text x="179.3" y="102.4">Data6</text>
<text x="179.3" y="105">Data7</text>
<text x="230.1" y="102.4">Data6</text>
<text x="230.1" y="105">Data7</text>
<text x="76.2" y="108.9">File:</text>
<text x="81.3" y="108.9">MemoryByte.kicad_sch</text>
<text x="127" y="108.9">File:</text>
<text x="132.1" y="108.9">MemoryByte.kicad_sch</text>
<text x="177.8" y="108.9">File:</text>
<text x="182.9" y="108.9">MemoryByte.kicad_sch</text>
<text x="228.6" y="108.9">File:</text>
<text x="233.7" y="108.9">MemoryByte.kicad_sch</text>
<text x="77.7" y="118.9">Data1</text>
<text x="77.7" y="116.4">Data0</text>
<text x="91.4" y="116.4">ByteSelect</text>
<text x="128.5" y="118.9">Data1</text>
<text x="128.5" y="116.4">Data0</text>
<text x="142.2" y="116.4">ByteSelect</text>
<text x="179.3" y="118.9">Data1</text>
<text x="179.3" y="116.4">Data0</text>
<text x="193" y="116.4">ByteSelect</text>
<text x="230.1" y="118.9">Data1</text>
<text x="230.1" y="116.4">Data0</text>
<text x="243.8" y="116.4">ByteSelect</text>
<text x="77.7" y="121.5">Data2</text>
<text x="77.7" y="124">Data3</text>
<text x="128.5" y="121.5">Data2</text>
<text x="128.5" y="124">Data3</text>
<text x="179.3" y="121.5">Data2</text>
<text x="179.3" y="124">Data3</text>
<text x="230.1" y="121.5">Data2</text>
<text x="230.1" y="124">Data3</text>
<text x="77.7" y="131.6">Data6</text>
<text x="77.7" y="126.6">Data4</text>
<text x="77.7" y="129.1">Data5</text>
<text x="128.5" y="131.6">Data6</text>
<text x="128.5" y="126.6">Data4</text>
<text x="128.5" y="129.1">Data5</text>
<text x="179.3" y="131.6">Data6</text>
<text x="179.3" y="126.6">Data4</text>
<text x="179.3" y="129.1">Data5</text>
<text x="230.1" y="131.6">Data6</text>
<text x="230.1" y="126.6">Data4</text>
<text x="230.1" y="129.1">Data5</text>
<text x="77.7" y="134.2">Data7</text>
<text x="128.5" y="134.2">Data7</text>
<text x="179.3" y="134.2">Data7</text>
<text x="230.1" y="134.2">Data7</text>
<text x="76.2" y="138.1">File:</text>
<text x="81.3" y="138.1">MemoryByte.kicad_sch</text>
<text x="127" y="138.1">File:</text>
<text x="132.1" y="138.1">MemoryByte.kicad_sch</text>
<text x="177.8" y="138.1">File:</text>
<text x="182.9" y="138.1">MemoryByte.kicad_sch</text>
<text x="228.6" y="138.1">File:</text>
<text x="233.7" y="138.1">MemoryByte.kicad_sch</text>
</g>
</svg>
